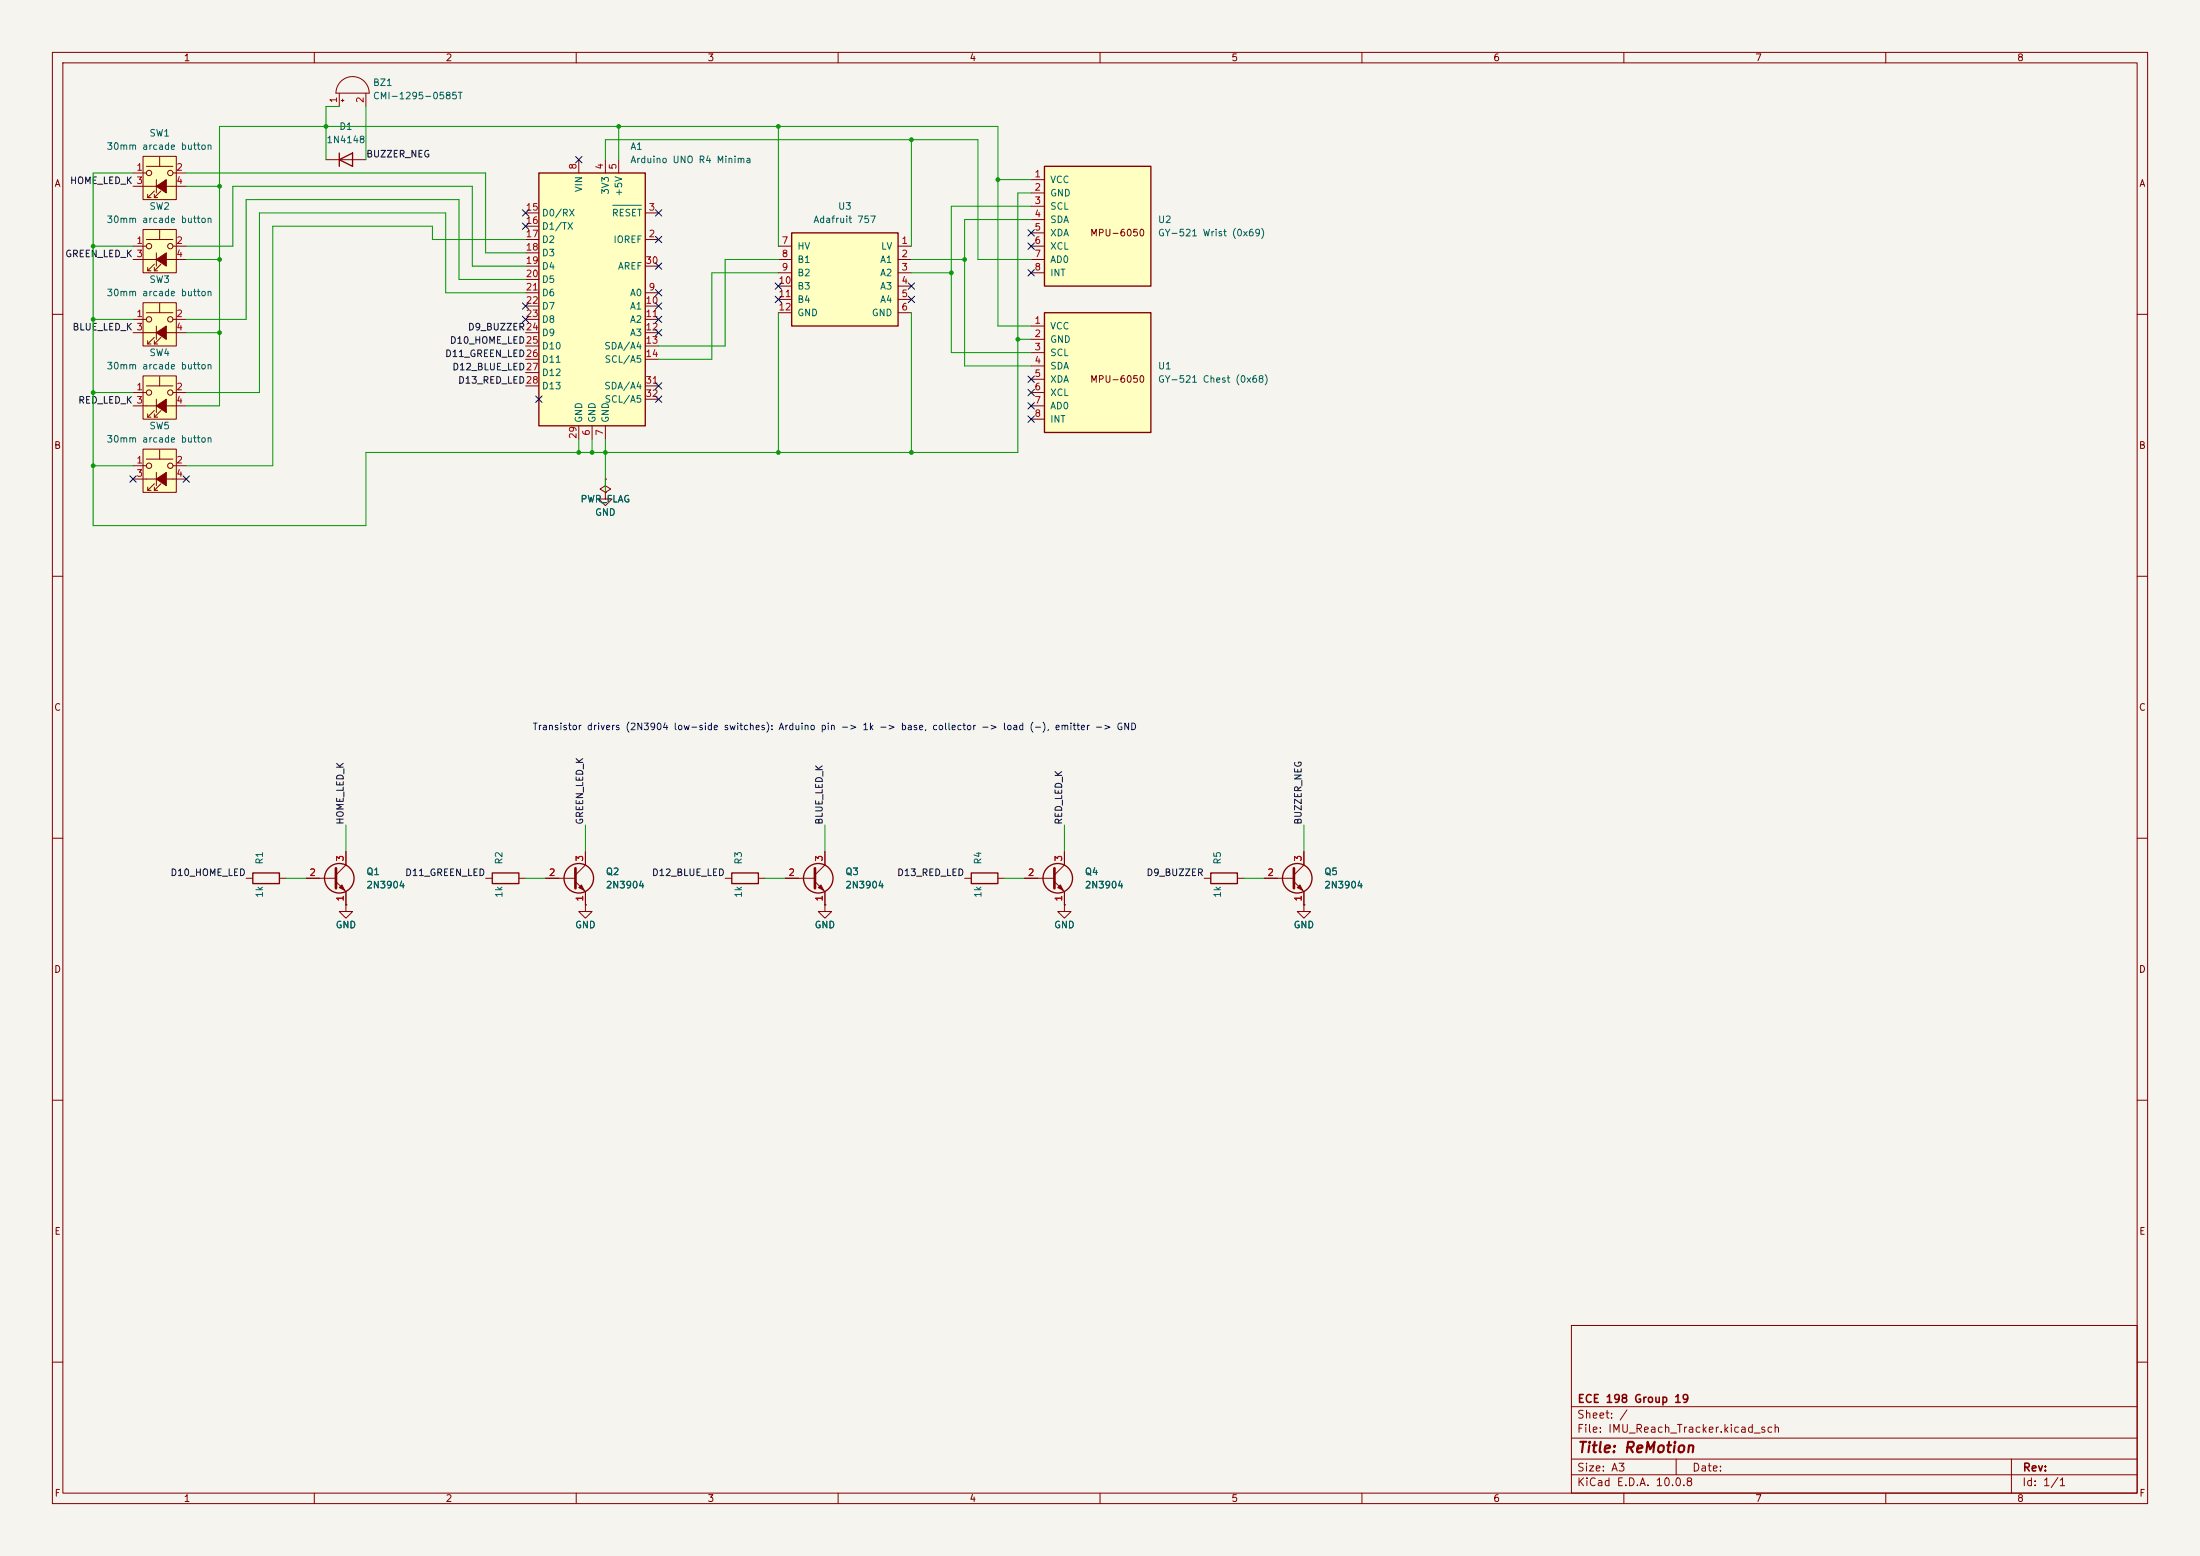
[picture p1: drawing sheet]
<svg xmlns="http://www.w3.org/2000/svg" width="420mm" height="297mm" viewBox="0 0 420 297" stroke-linecap="round" stroke-linejoin="round" font-family="sans-serif">
<path d="M0 0h420v297h-420z" fill="#f5f4ef" stroke="#f5f4ef" stroke-width=".19"/>
<g fill="none" stroke="#840000" stroke-width=".19">
<path d="M10 10h400v277h-400zM12 12h396v273h-396zM60 10v2M110 10v2M160 10v2M210 10v2M260 10v2M310 10v2M360 10v2M10 60h2M408 60h2M10 110h2"/>
<path d="M408 110h2M10 160h2M408 160h2M10 210h2M408 210h2M300 253h108v32h-108zM10 260h2M300 278.5h108M300 274.5h108M300 268.5h108M320 278.5v3M384 278.5v6.5"/>
<path d="M408 260h2M60 285v2M110 285v2M160 285v2M210 285v2M260 285v2M300 281.5h108M310 285v2M360 285v2"/>
</g>
<path d="M27.3 29.8h6.4v8.3h-6.4z" fill="#ffffc2"/>
<g fill="none" stroke="#840000" stroke-width=".19">
<path d="M64.8 17.8v2.5M65.1 15.6a3.2 3.2 0 0 1 3.4-.7 3.2 3.2 0 0 1 2 2.9h-6.4a3.2 3.2 0 0 1 1-2.2zM65.2 19.2h.5M65.4 18.9v.5M69.8 17.8v2.5M25.4 35.6h10.2M25.4 33h2.5M27.3 29.8h6.4v8.3h-6.4zM27.9 31.8h5.1M28.2 37.1v.6h.6M29.5 37.1v.6h.6M29.5 36.4l-1.3 1.3"/>
<path d="M29.8 34.3v2.5M30.5 30v1.8M30.7 36.4l-1.2 1.3M33 33h2.6M62.2 30.5h7.6M229.9 167.6h1.2M236.2 167.6h1.3M241.3 167.6h5.7M247 168.3l1.9 1.9v2.5M248.9 172.7v1.3h1.3l-1.3 1.3-1.3-1.3h1.3M248.9 172.7h.1M248.9 162.6v2.5l-1.9 1.9"/>
<circle cx="28.4" cy="33" r=".51"/>
<circle cx="32.5" cy="33" r=".51"/>
</g>
<g fill="#840000" stroke="#840000" stroke-width=".19">
<path d="M29.8 35.6l1.9-1.3v2.5z"/>
<path d="M247.6 169.4l.6-.5 .5 1z"/>
</g>
<g fill="none" stroke="#840000" stroke-width=".25">
<path d="M64.8 30.5l2.5-1.3v2.6zM64.8 29.2v2.6M231.1 166.6h5.1v2.1h-5.1z"/>
<circle cx="247.6" cy="167.6" r="2.82"/>
</g>
<path d="M247 165.7v3.8" fill="none" stroke="#840000" stroke-width=".51"/>
<path d="M27.3 43.8h6.4v8.3h-6.4z" fill="#ffffc2"/>
<g fill="none" stroke="#840000" stroke-width=".19">
<path d="M25.4 49.5h10.2M25.4 47h2.5M27.3 43.8h6.4v8.3h-6.4zM27.9 45.7h5.1M28.2 51.1v.6h.6M29.5 51.1v.6h.6M29.5 50.4l-1.3 1.3M29.8 48.3v2.5M30.5 43.9v1.8M30.7 50.4l-1.2 1.3M33 47h2.6M138.4 167.6h1.3"/>
<path d="M144.8 167.6h1.2"/>
<circle cx="28.4" cy="47" r=".51"/>
<circle cx="32.5" cy="47" r=".51"/>
</g>
<path d="M29.8 49.5l1.9-1.2v2.5z" fill="#840000" stroke="#840000" stroke-width=".19"/>
<path d="M139.7 166.6h5.1v2.1h-5.1z" fill="none" stroke="#840000" stroke-width=".25"/>
<path d="M27.3 57.8h6.4v8.2h-6.4z" fill="#ffffc2"/>
<g fill="none" stroke="#840000" stroke-width=".19">
<path d="M27.3 57.8h6.4v8.2h-6.4zM27.9 59.7h5.1M30.5 57.9v1.8M25.4 63.5h10.2M25.4 61h2.5M28.2 65v.7h.6M29.5 65v.7h.6M29.5 64.4l-1.3 1.3M29.8 62.2v2.6M30.7 64.4l-1.2 1.3M33 61h2.6M92.7 167.6h1.3"/>
<path d="M99.1 167.6h1.2M104.1 167.6h5.8M109.9 168.3l1.9 1.9v2.5M111.8 172.7v1.3h1.2l-1.2 1.3-1.3-1.3h1.3M111.8 172.7h.1M111.8 162.6v2.5l-1.9 1.9M203.2 172.7v1.3h1.3l-1.3 1.3-1.3-1.3h1.3M203.2 172.7h.1"/>
<circle cx="28.4" cy="61" r=".51"/>
<circle cx="32.5" cy="61" r=".51"/>
</g>
<g fill="#840000" stroke="#840000" stroke-width=".19">
<path d="M29.8 63.5l1.9-1.3v2.6z"/>
<path d="M110.5 169.4l.5-.5 .5 1z"/>
</g>
<path d="M109.9 165.7v3.8" fill="none" stroke="#840000" stroke-width=".51"/>
<g fill="none" stroke="#840000" stroke-width=".25">
<path d="M94 166.6h5.1v2.1h-5.1z"/>
<circle cx="110.5" cy="167.6" r="2.82"/>
</g>
<path d="M151.1 44.5h20.3v17.7h-20.3z" fill="#ffffc2"/>
<g fill="none" stroke="#840000" stroke-width=".25">
<path d="M151.1 44.5h20.3v17.7h-20.3z"/>
<circle cx="64.8" cy="167.6" r="2.82"/>
</g>
<g fill="none" stroke="#840000" stroke-width=".19">
<path d="M148.6 47h2.5M148.6 49.5h2.5M148.6 52.1h2.5M148.6 54.6h2.5M148.6 57.2h2.5M148.6 59.7h2.5M171.4 47h2.6M171.4 49.5h2.6M171.4 52.1h2.6M171.4 54.6h2.6M171.4 57.2h2.6M171.4 59.7h2.6"/>
<path d="M58.4 167.6h5.7M64.1 168.3l1.9 1.9v2.5M66 172.7v1.3h1.3l-1.3 1.3-1.2-1.3h1.2M66 172.7h.1M66 162.6v2.5l-1.9 1.9"/>
</g>
<path d="M64.1 165.7v3.8" fill="none" stroke="#840000" stroke-width=".51"/>
<path d="M64.8 169.4l.5-.5 .5 1z" fill="#840000" stroke="#840000" stroke-width=".19"/>
<path d="M27.3 85.7h6.4v8.3h-6.4z" fill="#ffffc2"/>
<g fill="none" stroke="#840000" stroke-width=".19">
<path d="M25.4 91.4h10.2M25.4 88.9h2.5M27.3 85.7h6.4v8.3h-6.4zM27.9 87.6h5.1M28.2 93v.6h.6M29.5 93v.6h.6M29.5 92.3l-1.3 1.3M29.8 90.2v2.5M30.5 85.9v1.7M30.7 92.3l-1.2 1.3M33 88.9h2.6"/>
<circle cx="28.4" cy="88.9" r=".51"/>
<circle cx="32.5" cy="88.9" r=".51"/>
</g>
<path d="M29.8 91.4l1.9-1.2v2.5z" fill="#840000" stroke="#840000" stroke-width=".19"/>
<path d="M27.3 71.8h6.4v8.2h-6.4z" fill="#ffffc2"/>
<g fill="none" stroke="#840000" stroke-width=".19">
<path d="M25.4 77.5h10.2M25.4 74.9h2.5M27.3 71.8h6.4v8.2h-6.4zM27.9 73.7h5.1M28.2 79v.6h.6M29.5 79v.6h.6M29.5 78.4l-1.3 1.2M29.8 76.2v2.5M30.5 71.9v1.8M30.7 78.4l-1.2 1.2M33 74.9h2.6M47 167.6h1.3"/>
<path d="M53.3 167.6h1.3"/>
<circle cx="28.4" cy="74.9" r=".51"/>
<circle cx="32.5" cy="74.9" r=".51"/>
</g>
<path d="M29.8 77.5l1.9-1.3v2.5z" fill="#840000" stroke="#840000" stroke-width=".19"/>
<path d="M48.3 166.6h5v2.1h-5z" fill="none" stroke="#840000" stroke-width=".25"/>
<path d="M102.9 33h20.3v48.3h-20.3z" fill="#ffffc2"/>
<g fill="none" stroke="#840000" stroke-width=".25">
<path d="M102.9 33h20.3v48.3h-20.3zM185.4 166.6h5.1v2.1h-5.1z"/>
<circle cx="156.2" cy="167.6" r="2.82"/>
<circle cx="201.9" cy="167.6" r="2.82"/>
</g>
<g fill="none" stroke="#840000" stroke-width=".19">
<path d="M110.5 30.5v2.5M115.6 30.5v2.5M118.1 30.5v2.5M100.3 45.7h2.6M100.3 40.6h2.6M100.3 55.9h2.6M100.3 58.4h2.6M100.3 43.2h2.6M100.3 48.3h2.6M100.3 50.8h2.6M100.3 53.3h2.6M123.2 45.7h2.5"/>
<path d="M123.2 40.6h2.5M123.2 55.9h2.5M123.2 58.4h2.5M123.2 50.8h2.5M100.3 61h2.6M100.3 63.5h2.6M100.3 66h2.6M100.3 68.6h2.6M100.3 71.1h2.6M100.3 73.7h2.6M123.2 61h2.5M123.2 63.5h2.5"/>
<path d="M123.2 66h2.5M123.2 68.6h2.5M123.2 73.7h2.5M123.2 76.2h2.5M110.5 81.3v2.5M113 81.3v2.5M115.6 81.3v2.5M149.9 167.6h5.7M155.6 168.3l1.9 1.9v2.5M157.5 172.7v1.3h1.2l-1.2 1.3-1.3-1.3h1.3M157.5 172.7h.1M157.5 162.6v2.5l-1.9 1.9"/>
<path d="M184.1 167.6h1.3M190.5 167.6h1.3M195.6 167.6h5.7M201.3 168.3l1.9 1.9v2.5M203.2 162.6v2.5l-1.9 1.9"/>
</g>
<path d="M117 39.2h5.5" fill="none" stroke="#006464" stroke-width=".19"/>
<path d="M155.6 165.7v3.8M201.3 165.7v3.8" fill="none" stroke="#840000" stroke-width=".51"/>
<g fill="#840000" stroke="#840000" stroke-width=".19">
<path d="M156.2 169.4l.5-.5 .5 1z"/>
<path d="M201.9 169.4l.5-.5 .5 1z"/>
</g>
<path d="M199.4 59.7h20.3v22.9h-20.3z" fill="#ffffc2"/>
<path d="M199.4 59.7h20.3v22.9h-20.3z" fill="none" stroke="#840000" stroke-width=".25"/>
<path d="M196.8 62.2h2.6M196.8 64.8h2.6M196.8 67.3h2.6M196.8 69.9h2.6M196.8 72.4h2.6M196.8 74.9h2.6M196.8 77.5h2.6M196.8 80h2.6" fill="none" stroke="#840000" stroke-width=".19"/>
<path d="M199.4 31.8h20.3v22.8h-20.3z" fill="#ffffc2"/>
<path d="M199.4 31.8h20.3v22.8h-20.3z" fill="none" stroke="#840000" stroke-width=".25"/>
<g fill="none" stroke="#840000" stroke-width=".19">
<path d="M196.8 34.3h2.6M196.8 36.8h2.6M196.8 39.4h2.6M196.8 41.9h2.6M196.8 44.5h2.6M196.8 47h2.6M196.8 49.5h2.6M196.8 52.1h2.6M115.6 94v1.3h1.2l-1.2 1.2-1.3-1.2h1.3M115.6 94h.1M115.6 91.4v1.3l1 .6-1 .7-1-.7 1-.6M115.6 91.4h.1"/>
<path d="M58.4 167.6h2.6M66 172.7h.1M66 162.6v2.5M66 170.2v2.5M104.1 167.6h2.6M111.8 172.7h.1M111.8 162.6v2.5M111.8 170.2v2.5M149.9 167.6h2.5M157.5 172.7h.1M157.5 162.6v2.5M157.5 170.2v2.5"/>
<path d="M195.6 167.6h2.5M203.2 172.7h.1M203.2 162.6v2.5M203.2 170.2v2.5M241.3 167.6h2.5M248.9 172.7h.1M248.9 162.6v2.5M248.9 170.2v2.5"/>
</g>
<g fill="none" stroke="#009600" stroke-width=".19">
<path d="M25.4 33h-7.6v67.3h52v-13.9h124.5v-49.6h2.5M35.6 35.6h6.3M35.6 33h57.1v15.3h7.6M64.8 20.3h-2.6v10.2M69.8 20.3v10.2M115.6 30.5v-3.8h71.1v22.8h10.1M118.1 24.1v6.4M148.6 24.1v22.9M174 26.7v20.3M190.5 34.3h6.3M196.8 39.4h-15.2v27.9h15.2M17.8 47h7.6"/>
<path d="M35.6 47h8.8v-11.4h45.8v15.2h10.1M35.6 49.5h6.3M100.3 45.7h-17.8v-2.5h-30.4v45.7h-16.5M100.3 53.3h-12.7v-15.2h-40.6v22.9h-11.4M100.3 55.9h-15.2v-15.3h-35.6v34.3h-13.9M148.6 49.5h-10.2v16.5h-12.7M148.6 59.7v26.7M148.6 52.1h-12.7v16.5h-10.2M174 59.7v26.7M174 49.5h10.1M174 52.1h7.6M196.8 41.9h-12.7v28h12.7"/>
<path d="M17.8 61h7.6M17.8 74.9h7.6M35.6 63.5h6.3M194.3 64.8h2.5M196.8 62.2h-6.3v-38.1h-148.6v53.4h-6.3M17.8 88.9h7.6M110.5 83.8v2.6M113 83.8v2.6M115.6 83.8v10.2M66 157.5v5.1M111.8 157.5v5.1M157.5 157.5v5.1"/>
<path d="M203.2 157.5v5.1M248.9 157.5v5.1M54.6 167.6h3.8M100.3 167.6h3.8M146 167.6h3.9M191.8 167.6h3.8M237.5 167.6h3.8"/>
</g>
<g fill="none" stroke="#000084" stroke-width=".19">
<path d="M109.9 29.9l1.2 1.2M111.1 29.9l-1.2 1.2M99.7 42.6l1.2 1.2M99.7 40l1.2 1.2M99.7 57.8l1.2 1.2M100.9 42.6l-1.2 1.2M100.9 40l-1.2 1.2M100.9 57.8l-1.2 1.2M125.1 45.1l1.2 1.2M125.1 55.3l1.2 1.2M125.1 40l1.2 1.2M125.1 50.2l1.2 1.2"/>
<path d="M125.1 57.8l1.2 1.2M126.3 45.1l-1.2 1.2M126.3 55.3l-1.2 1.2M126.3 40l-1.2 1.2M126.3 50.2l-1.2 1.2M126.3 57.8l-1.2 1.2M148 54l1.2 1.2M148 56.5l1.2 1.3M149.2 54l-1.2 1.2M149.2 56.5l-1.2 1.3M173.4 56.5l1.2 1.3M173.4 54l1.2 1.2"/>
<path d="M174.6 56.5l-1.2 1.3M174.6 54l-1.2 1.2M196.2 51.5l1.3 1.2M196.2 46.4l1.3 1.2M196.2 43.8l1.3 1.3M197.5 51.5l-1.3 1.2M197.5 46.4l-1.3 1.2M197.5 43.8l-1.3 1.3M99.7 60.4l1.2 1.2M100.9 60.4l-1.2 1.2M102.3 75.6l1.2 1.2M103.5 75.6l-1.2 1.2"/>
<path d="M125.1 75.6l1.2 1.2M125.1 62.9l1.2 1.2M125.1 60.4l1.2 1.2M125.1 73.1l1.2 1.2M126.3 75.6l-1.2 1.2M126.3 62.9l-1.2 1.2M126.3 60.4l-1.2 1.2M126.3 73.1l-1.2 1.2M196.2 71.8l1.3 1.2M196.2 76.9l1.3 1.2M196.2 74.3l1.3 1.2M196.2 79.4l1.3 1.2"/>
<path d="M197.5 71.8l-1.3 1.2M197.5 76.9l-1.3 1.2M197.5 74.3l-1.3 1.2M197.5 79.4l-1.3 1.2M24.8 90.8l1.2 1.2M26 90.8l-1.2 1.2M35 90.8l1.2 1.2M36.2 90.8l-1.2 1.2"/>
</g>
<g fill="#009600">
<circle cx="194.3" cy="64.8" r=".46"/>
<circle cx="17.8" cy="61" r=".46"/>
<circle cx="17.8" cy="47" r=".46"/>
<circle cx="41.9" cy="49.5" r=".46"/>
<circle cx="41.9" cy="63.5" r=".46"/>
<circle cx="17.8" cy="74.9" r=".46"/>
<circle cx="17.8" cy="88.9" r=".46"/>
<circle cx="118.1" cy="24.1" r=".46"/>
<circle cx="148.6" cy="24.1" r=".46"/>
<circle cx="62.2" cy="24.1" r=".46"/>
<circle cx="41.9" cy="35.6" r=".46"/>
<circle cx="115.6" cy="86.4" r=".46"/>
<circle cx="174" cy="86.4" r=".46"/>
<circle cx="113" cy="86.4" r=".46"/>
<circle cx="110.5" cy="86.4" r=".46"/>
<circle cx="181.6" cy="52.1" r=".46"/>
<circle cx="184.1" cy="49.5" r=".46"/>
<circle cx="148.6" cy="86.4" r=".46"/>
<circle cx="190.5" cy="34.3" r=".46"/>
<circle cx="174" cy="26.7" r=".46"/>
</g>
<text font-size="2" fill="#840000" x="301" y="277.8">Title: ReMotion</text>
<g font-size="1.5" fill="#840000">
<text x="301" y="268.1">ECE 198 Group 19</text>
<text x="300.9" y="273.8">File: IMU_Reach_Tracker.kicad_sch</text>
<text x="300.9" y="271.1">Sheet: /</text>
<text x="300.9" y="281.2">Size: A3</text>
<text x="322.9" y="281.2">Date:</text>
<text x="386" y="281.2">Rev:</text>
<text x="300.9" y="284">KiCad E.D.A. 10.0.8</text>
<text x="385.9" y="284">Id: 1/1</text>
</g>
<g font-size="1.3" fill="#840000">
<text x="35" y="12">1</text>
<text x="85" y="12">2</text>
<text x="135" y="12">3</text>
<text x="185" y="12">4</text>
<text x="235" y="12">5</text>
<text x="285" y="12">6</text>
<text x="335" y="12">7</text>
<text x="385" y="12">8</text>
<text x="10.3" y="36">A</text>
<text x="408.3" y="36">A</text>
<text x="208" y="45.4">MPU-6050</text>
<text x="208" y="73.4">MPU-6050</text>
<text x="10.2" y="86">B</text>
<text x="408.2" y="86">B</text>
<text x="10.2" y="136">C</text>
<text x="408.2" y="136">C</text>
<text x="10.2" y="186">D</text>
<text x="408.2" y="186">D</text>
<text x="10.3" y="236">E</text>
<text x="408.3" y="236">E</text>
<text x="10.3" y="286">F</text>
<text x="35" y="287">1</text>
<text x="85" y="287">2</text>
<text x="135" y="287">3</text>
<text x="185" y="287">4</text>
<text x="235" y="287">5</text>
<text x="285" y="287">6</text>
<text x="335" y="287">7</text>
<text x="385" y="287">8</text>
<text x="408.3" y="286">F</text>
</g>
<g font-size="1.3" fill="#006464">
<text x="71.1" y="16.7">BZ1</text>
<text x="71.1" y="19.3">CMI-1295-0585T</text>
<text x="20.3" y="28.9">30mm arcade button</text>
<text x="28.4" y="26.4">SW1</text>
<text x="62.2" y="27.6">1N4148</text>
<text x="64.7" y="25.1">D1</text>
<text x="120.2" y="28.9">A1</text>
<text x="120.2" y="31.4">Arduino UNO R4 Minima</text>
<text x="200.4" y="35.3">VCC</text>
<text x="28.4" y="40.3">SW2</text>
<text x="103.4" y="41.6">D0/RX</text>
<text x="111.5" y="36.8" transform="rotate(-90 111.5 36.8)">VIN</text>
<text x="116.5" y="37.3" transform="rotate(-90 116.5 37.3)">3V3</text>
<text x="116.7" y="41.6">RESET</text>
<text x="119.1" y="37.6" transform="rotate(-90 119.1 37.6)">+5V</text>
<text x="159.9" y="40.3">U3</text>
<text x="200.4" y="37.8">GND</text>
<text x="200.4" y="40.3">SCL</text>
<text x="20.3" y="42.9">30mm arcade button</text>
<text x="103.4" y="44.1">D1/TX</text>
<text x="103.4" y="46.7">D2</text>
<text x="117" y="46.7">IOREF</text>
<text x="152.1" y="48">HV</text>
<text x="155.2" y="42.9">Adafruit 757</text>
<text x="168.1" y="48">LV</text>
<text x="200.4" y="42.9">SDA</text>
<text x="200.4" y="45.4">XDA</text>
<text x="200.4" y="48">XCL</text>
<text x="221" y="42.9">U2</text>
<text x="221" y="45.4">GY-521 Wrist (0x69)</text>
<text x="103.4" y="49.2">D3</text>
<text x="103.4" y="51.8">D4</text>
<text x="117.9" y="51.8">AREF</text>
<text x="152.1" y="50.5">B1</text>
<text x="152.1" y="53">B2</text>
<text x="167.9" y="50.5">A1</text>
<text x="167.9" y="53">A2</text>
<text x="200.4" y="50.5">AD0</text>
<text x="200.4" y="53">INT</text>
<text x="20.3" y="56.8">30mm arcade button</text>
<text x="28.4" y="54.3">SW3</text>
<text x="103.4" y="54.3">D5</text>
<text x="103.4" y="56.8">D6</text>
<text x="103.4" y="59.4">D7</text>
<text x="120.2" y="56.8">A0</text>
<text x="120.2" y="59.4">A1</text>
<text x="152.1" y="55.6">B3</text>
<text x="152.1" y="58.1">B4</text>
<text x="167.9" y="55.6">A3</text>
<text x="167.9" y="58.1">A4</text>
<text x="103.4" y="61.9">D8</text>
<text x="103.4" y="64.5">D9</text>
<text x="120.2" y="61.9">A2</text>
<text x="120.2" y="64.5">A3</text>
<text x="152.1" y="60.7">GND</text>
<text x="166.3" y="60.7">GND</text>
<text x="200.4" y="63.2">VCC</text>
<text x="200.4" y="65.7">GND</text>
<text x="20.3" y="70.8">30mm arcade button</text>
<text x="28.4" y="68.3">SW4</text>
<text x="103.4" y="67">D10</text>
<text x="103.4" y="69.5">D11</text>
<text x="115.3" y="67">SDA/A4</text>
<text x="115.3" y="69.5">SCL/A5</text>
<text x="200.4" y="68.3">SCL</text>
<text x="200.4" y="70.8">SDA</text>
<text x="221" y="70.8">U1</text>
<text x="103.4" y="72.1">D12</text>
<text x="103.4" y="74.6">D13</text>
<text x="115.3" y="74.6">SDA/A4</text>
<text x="115.3" y="77.2">SCL/A5</text>
<text x="200.4" y="73.4">XDA</text>
<text x="200.4" y="75.9">XCL</text>
<text x="221" y="73.4">GY-521 Chest (0x68)</text>
<text x="28.4" y="82.2">SW5</text>
<text x="111.5" y="80.8" transform="rotate(-90 111.5 80.8)">GND</text>
<text x="114" y="80.8" transform="rotate(-90 114 80.8)">GND</text>
<text x="116.5" y="80.8" transform="rotate(-90 116.5 80.8)">GND</text>
<text x="200.4" y="78.4">AD0</text>
<text x="200.4" y="81">INT</text>
<text x="20.3" y="84.8">30mm arcade button</text>
<text x="110.7" y="96.2">PWR_FLAG</text>
<text x="113.5" y="98.8">GND</text>
<text x="50.5" y="165.1" transform="rotate(-90 50.5 165.1)">R1</text>
<text x="69.8" y="167.3">Q1</text>
<text x="96.2" y="165.1" transform="rotate(-90 96.2 165.1)">R2</text>
<text x="115.6" y="167.3">Q2</text>
<text x="141.9" y="165.1" transform="rotate(-90 141.9 165.1)">R3</text>
<text x="161.3" y="167.3">Q3</text>
<text x="187.7" y="165.1" transform="rotate(-90 187.7 165.1)">R4</text>
<text x="207" y="167.3">Q4</text>
<text x="233.4" y="165.1" transform="rotate(-90 233.4 165.1)">R5</text>
<text x="252.7" y="167.3">Q5</text>
<text x="50.5" y="171.5" transform="rotate(-90 50.5 171.5)">1k</text>
<text x="69.8" y="169.9">2N3904</text>
<text x="96.2" y="171.5" transform="rotate(-90 96.2 171.5)">1k</text>
<text x="115.6" y="169.9">2N3904</text>
<text x="141.9" y="171.5" transform="rotate(-90 141.9 171.5)">1k</text>
<text x="161.3" y="169.9">2N3904</text>
<text x="187.7" y="171.5" transform="rotate(-90 187.7 171.5)">1k</text>
<text x="207" y="169.9">2N3904</text>
<text x="233.4" y="171.5" transform="rotate(-90 233.4 171.5)">1k</text>
<text x="252.7" y="169.9">2N3904</text>
<text x="64" y="177.5">GND</text>
<text x="109.7" y="177.5">GND</text>
<text x="155.4" y="177.5">GND</text>
<text x="201.1" y="177.5">GND</text>
<text x="246.9" y="177.5">GND</text>
</g>
<g font-size="1.3" fill="#a90000">
<text x="64.6" y="19.8" transform="rotate(-90 64.6 19.8)">1</text>
<text x="69.7" y="19.8" transform="rotate(-90 69.7 19.8)">2</text>
<text x="25.9" y="32.9">1</text>
<text x="33.6" y="32.9">2</text>
<text x="33.6" y="35.4">4</text>
<text x="110.4" y="32.5" transform="rotate(-90 110.4 32.5)">8</text>
<text x="115.4" y="32.5" transform="rotate(-90 115.4 32.5)">4</text>
<text x="118" y="32.5" transform="rotate(-90 118 32.5)">5</text>
<text x="197.4" y="34.2">1</text>
<text x="100.3" y="40.5">15</text>
<text x="123.7" y="40.5">3</text>
<text x="197.4" y="36.7">2</text>
<text x="197.4" y="39.2">3</text>
<text x="197.4" y="41.8">4</text>
<text x="25.9" y="46.9">1</text>
<text x="33.6" y="46.9">2</text>
<text x="100.3" y="43">16</text>
<text x="100.3" y="45.6">17</text>
<text x="123.7" y="45.6">2</text>
<text x="149.1" y="46.9">7</text>
<text x="172" y="46.9">1</text>
<text x="197.4" y="44.3">5</text>
<text x="197.4" y="46.9">6</text>
<text x="33.6" y="49.4">4</text>
<text x="100.3" y="48.1">18</text>
<text x="100.3" y="50.7">19</text>
<text x="100.3" y="53.2">20</text>
<text x="123.1" y="50.7">30</text>
<text x="149.1" y="49.4">8</text>
<text x="149.1" y="51.9">9</text>
<text x="172" y="49.4">2</text>
<text x="172" y="51.9">3</text>
<text x="197.4" y="49.4">7</text>
<text x="197.4" y="51.9">8</text>
<text x="100.3" y="55.7">21</text>
<text x="100.3" y="58.3">22</text>
<text x="123.1" y="58.3">10</text>
<text x="123.7" y="55.7">9</text>
<text x="148.5" y="54.5">10</text>
<text x="148.5" y="57">11</text>
<text x="148.5" y="59.6">12</text>
<text x="172" y="54.5">4</text>
<text x="172" y="57">5</text>
<text x="172" y="59.6">6</text>
<text x="25.9" y="60.8">1</text>
<text x="33.6" y="60.8">2</text>
<text x="33.6" y="63.4">4</text>
<text x="100.3" y="60.8">23</text>
<text x="123.1" y="60.8">11</text>
<text x="123.1" y="63.4">12</text>
<text x="123.1" y="65.9">13</text>
<text x="197.4" y="62.1">1</text>
<text x="197.4" y="64.6">2</text>
<text x="123.1" y="68.4">14</text>
<text x="197.4" y="67.2">3</text>
<text x="197.4" y="69.7">4</text>
<text x="25.9" y="74.8">1</text>
<text x="33.6" y="74.8">2</text>
<text x="33.6" y="77.3">4</text>
<text x="123.1" y="73.5">31</text>
<text x="123.1" y="76.1">32</text>
<text x="197.4" y="72.3">5</text>
<text x="197.4" y="74.8">6</text>
<text x="197.4" y="77.3">7</text>
<text x="110.4" y="83.9" transform="rotate(-90 110.4 83.9)">29</text>
<text x="112.9" y="83.3" transform="rotate(-90 112.9 83.3)">6</text>
<text x="115.4" y="83.3" transform="rotate(-90 115.4 83.3)">7</text>
<text x="197.4" y="79.9">8</text>
<text x="25.9" y="88.8">1</text>
<text x="33.6" y="88.8">2</text>
<text x="25.9" y="91.3">3</text>
<text x="33.6" y="91.3">4</text>
<text x="59" y="167.5">2</text>
<text x="65.9" y="164.6" transform="rotate(-90 65.9 164.6)">3</text>
<text x="104.7" y="167.5">2</text>
<text x="111.6" y="164.6" transform="rotate(-90 111.6 164.6)">3</text>
<text x="150.4" y="167.5">2</text>
<text x="157.3" y="164.6" transform="rotate(-90 157.3 164.6)">3</text>
<text x="196.1" y="167.5">2</text>
<text x="203.1" y="164.6" transform="rotate(-90 203.1 164.6)">3</text>
<text x="241.8" y="167.5">2</text>
<text x="248.8" y="164.6" transform="rotate(-90 248.8 164.6)">3</text>
<text x="65.9" y="172.2" transform="rotate(-90 65.9 172.2)">1</text>
<text x="111.6" y="172.2" transform="rotate(-90 111.6 172.2)">1</text>
<text x="157.3" y="172.2" transform="rotate(-90 157.3 172.2)">1</text>
<text x="203.1" y="172.2" transform="rotate(-90 203.1 172.2)">1</text>
<text x="248.8" y="172.2" transform="rotate(-90 248.8 172.2)">1</text>
</g>
<g font-size="1.3" fill="#0f0f0f">
<text x="13.3" y="35.4">HOME_LED_K 3</text>
<text x="69.8" y="30.4">BUZZER_NEG</text>
<text x="12.4" y="49.4">GREEN_LED_K 3</text>
<text x="13.7" y="63.4">BLUE_LED_K 3</text>
<text x="85.8" y="65.9">D10_HOME_LED25</text>
<text x="89.2" y="63.4">D9_BUZZER24</text>
<text x="84.9" y="68.5">D11_GREEN_LED26</text>
<text x="86.3" y="71">D12_BLUE_LED27</text>
<text x="14.8" y="77.3">RED_LED_K 3</text>
<text x="87.3" y="73.5">D13_RED_LED28</text>
<text x="65.9" y="157.5" transform="rotate(-90 65.9 157.5)">HOME_LED_K</text>
<text x="111.6" y="157.5" transform="rotate(-90 111.6 157.5)">GREEN_LED_K</text>
<text x="157.4" y="157.5" transform="rotate(-90 157.4 157.5)">BLUE_LED_K</text>
<text x="203.1" y="157.5" transform="rotate(-90 203.1 157.5)">RED_LED_K</text>
<text x="248.8" y="157.5" transform="rotate(-90 248.8 157.5)">BUZZER_NEG</text>
<text x="32.4" y="167.5">D10_HOME_LED</text>
<text x="77.2" y="167.5">D11_GREEN_LED</text>
<text x="124.4" y="167.5">D12_BLUE_LED</text>
<text x="171.2" y="167.5">D13_RED_LED</text>
<text x="218.8" y="167.5">D9_BUZZER</text>
</g>
<text font-size="1.3" fill="#0000c2" x="101.6" y="139.7">Transistor drivers (2N3904 low-side switches): Arduino pin -&gt; 1k -&gt; base, collector -&gt; load (-), emitter -&gt; GND</text>
</svg>
